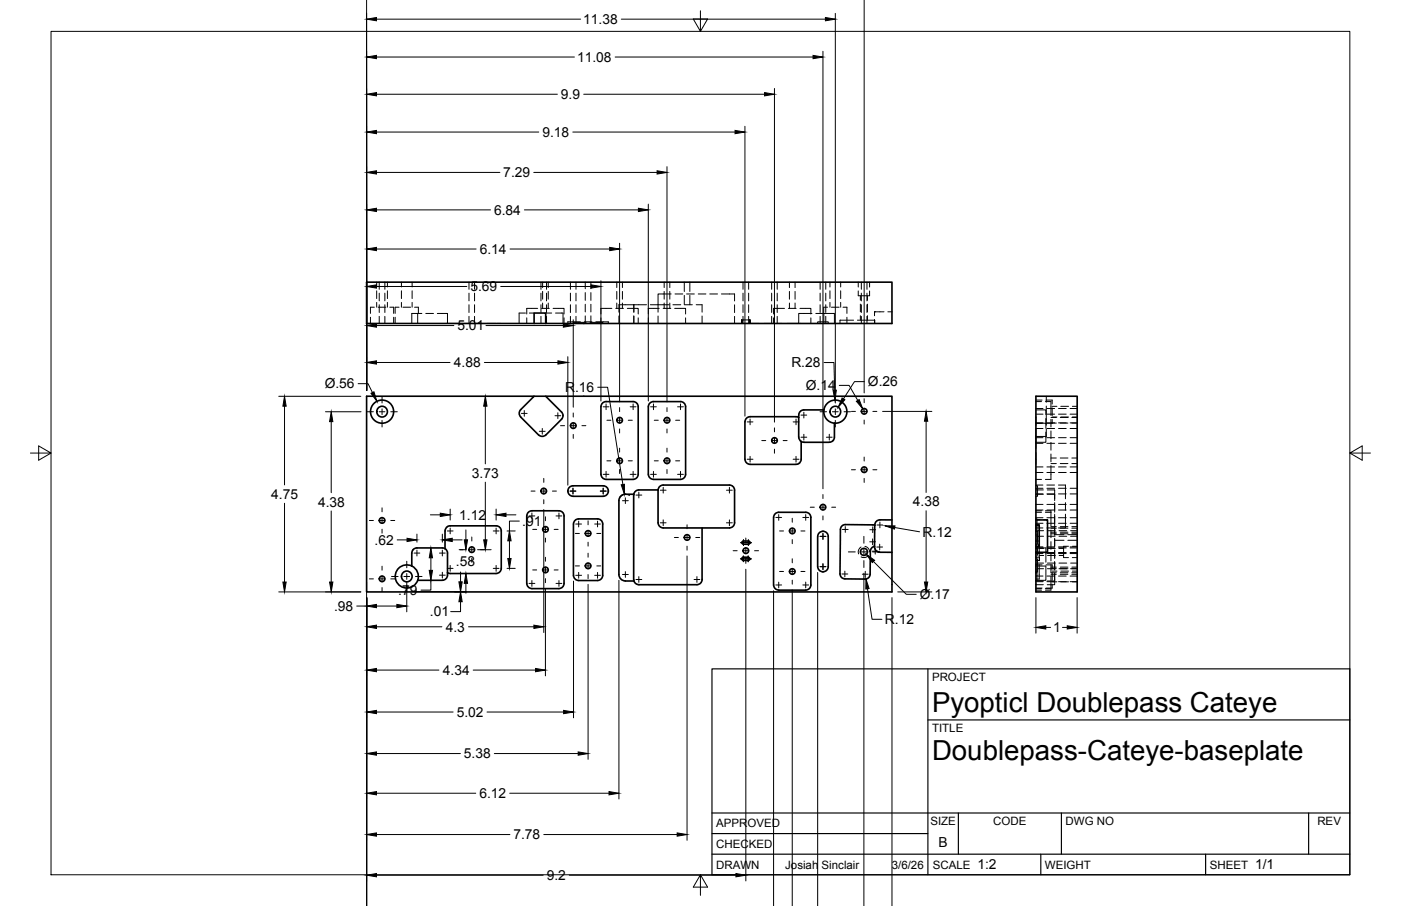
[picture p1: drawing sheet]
<svg xmlns="http://www.w3.org/2000/svg" width="432mm" height="279mm" viewBox="0 0 432 279" stroke-linecap="round" stroke-linejoin="round" font-family="sans-serif">
<!-- layer: Visible -->
<g fill="none" stroke="#000" stroke-width=".51">
<path d="M164.6 99.8v-3.3h3.6v3.3h106.7v-12.8h-161.9v12.8h55.2M164.6 122.2h110.3v38.1h-3.7a1.62 1.62 0 0 0-1.6 1.7l-.1 6.5a1.63 1.63 0 0 0 1.6 1.8M168.2 122.2l4.9 4.9a1.58 1.58 0 0 1 0 2.2l-4.8 4.8M168.2 134.1a1.61 1.61 0 0 1-2.2 0l-5.5-5.5a1.59 1.59 0 0 1 0-2.3l4.1-4.1h-51.6v60.3h161.9v-22.2M185.9 124.2l.9-.4h8.3a1.58 1.58 0 0 1 1.6 1.6v20.9a1.61 1.61 0 0 1-1.6 1.5h-8.3a1.61 1.61 0 0 1-1.6-1.5v-20.9zM200.5 124.2l.9-.4h8.3a1.58 1.58 0 0 1 1.6 1.6v20.9a1.61 1.61 0 0 1-1.6 1.5h-8.3a1.61 1.61 0 0 1-1.6-1.5v-20.9zM246.2 128.7l-.9-.2h-14.1a1.58 1.58 0 0 0-1.6 1.6v11.5a1.62 1.62 0 0 0 1.6 1.6M246.2 134.8l.2 .8 .6 .6M246.9 136.2v5.8l-.7 1-.8 .2M247 136.2l.8 .2M247.8 126.4h6.1M247.8 126.4a1.58 1.58 0 0 0-1.6 1.6v6.8"/>
<path d="M257.2 134.8a1.58 1.58 0 0 1-1.6 1.6h-7.8M257.2 130.5v4.3M163 157.8l.9-.3h8.4a1.58 1.58 0 0 1 1.5 1.6v20.8a1.61 1.61 0 0 1-1.5 1.6h-8.4a1.61 1.61 0 0 1-1.6-1.6l.1-20.8zM175 151.4v.1M175 151.4a1.58 1.58 0 0 1 1.6-1.6h9.3a1.62 1.62 0 0 1 1.6 1.6 1.62 1.62 0 0 1-1.6 1.7l-9.3-.1a1.58 1.58 0 0 1-1.6-1.5M192.7 152.4h2.6M192.8 152.4a2 2 0 0 0-2 2v22.8a2 2 0 0 0 2 2M195.3 152.4v26.3M202.8 151.1h-5.9a1.58 1.58 0 0 0-1.6 1.3M202.8 151.2v10M202.8 151.2v-.1a1.58 1.58 0 0 1 1.6-1.5h20.4a1.58 1.58 0 0 1 1.6 1.6v10a1.58 1.58 0 0 1-1.6 1.6h-8.4v15.9M231.2 143.2h14.1"/>
<path d="M238.4 159.6v20.8M238.4 159.6a1.58 1.58 0 0 1 1.6-1.6h8.3a1.58 1.58 0 0 1 1.6 1.6v20.8a1.58 1.58 0 0 1-1.6 1.6h-8.3a1.62 1.62 0 0 1-1.6-1.6M126.9 170.6v4M128.7 179h7.6M136.3 169h-7.8a1.58 1.58 0 0 0-1.6 1.6M136.3 169l.9 .2M137.2 169.2l.5 .6 .2 .8M137.9 170.6v6.8a1.58 1.58 0 0 1-1.6 1.5M137.9 176.6l.9 .2 14.1 .1M152.9 162.2l-14.7 .1-.6 .3-.4 .7v5.9M152.9 162.2a1.58 1.58 0 0 1 1.6 1.5v11.6a1.58 1.58 0 0 1-1.6 1.5M178.3 160h5.9a1.58 1.58 0 0 1 1.6 1.6v15.8a1.58 1.58 0 0 1-1.6 1.6h-5.9"/>
<path d="M178.3 160a1.61 1.61 0 0 0-1.6 1.6l.1 15.8a1.58 1.58 0 0 0 1.5 1.6M192.7 179.2h2.7M195.3 178.7l.1 .5M202.8 161.2a1.58 1.58 0 0 0 1.6 1.6h12M216.4 178.7a1.58 1.58 0 0 1-1.6 1.6h-17.9l-1.1-.4-.4-.7M228.6 167.3h.1M229.1 171.8l1.5 .1a.5 .5 0 0 1 .5 .5 .5 .5 0 0 1-.5 .4h-1.5a.51 .51 0 0 1-.5-.5 .51 .51 0 0 1 .5-.5M230.7 166.9l-1.5-.1a.5 .5 0 0 0-.5 .5 .5 .5 0 0 0 .5 .5l1.5 .1M230.7 166.8a.5 .5 0 0 1 .5 .5 .5 .5 0 0 1-.5 .5M253.6 176.3h.1M253.6 176.3a1.61 1.61 0 0 1-1.6-1.5v-9.4a1.62 1.62 0 0 1 1.7-1.5 1.62 1.62 0 0 1 1.6 1.5v9.4a1.58 1.58 0 0 1-1.6 1.5M268.2 170v7.1a1.49 1.49 0 0 1-1.5 1.5"/>
<path d="M269.5 168.5l-.8 .4-.4 1.1M269.6 162l-9.1-.2a1.52 1.52 0 0 0-1.5 1.5l-.1 13.7a1.49 1.49 0 0 0 1.5 1.5l6.3 .1M271.1 170.3h3.8M319.3 160.3h3.6v10h-3.6v12.2h12.7v-60.3h-12.7v48.1M319.3 162h1v6.5h-1"/>
<circle cx="117.8" cy="126.9" r="3.6"/>
<circle cx="117.8" cy="126.9" r="1.65"/>
<circle cx="176.7" cy="131.3" r=".86"/>
<circle cx="191" cy="129.6" r=".86"/>
<circle cx="205.6" cy="129.6" r=".86"/>
<circle cx="238.7" cy="135.8" r=".86"/>
<circle cx="257.5" cy="126.9" r="3.6"/>
<circle cx="257.5" cy="126.9" r="1.65"/>
<circle cx="266.4" cy="126.8" r=".86"/>
<circle cx="167.6" cy="151.4" r=".86"/>
<circle cx="191" cy="142.1" r=".86"/>
<circle cx="205.6" cy="142.1" r=".86"/>
<circle cx="253.7" cy="156.4" r=".86"/>
<circle cx="266.4" cy="144.9" r=".86"/>
<circle cx="117.8" cy="160.5" r=".86"/>
<circle cx="117.8" cy="178.5" r=".86"/>
<circle cx="125.4" cy="177.8" r="3.6"/>
<circle cx="125.4" cy="177.8" r="1.65"/>
<circle cx="145.4" cy="169.5" r=".86"/>
<circle cx="168.1" cy="175.8" r=".86"/>
<circle cx="168.1" cy="163.2" r=".86"/>
<circle cx="181.3" cy="164.5" r=".86"/>
<circle cx="181.3" cy="174.5" r=".86"/>
<circle cx="211.8" cy="165.7" r=".86"/>
<circle cx="229.9" cy="169.8" r=".86"/>
<circle cx="244.2" cy="176.2" r=".86"/>
<circle cx="244.2" cy="163.7" r=".86"/>
<circle cx="266.3" cy="170.2" r="1.09"/>
</g>
<g fill="#000">
<circle cx="228.6" cy="172.3" r=".25"/>
<circle cx="231.1" cy="172.4" r=".25"/>
<circle cx="231.1" cy="167.4" r=".25"/>
</g>
<!-- layer: Hidden -->
<g fill="none" stroke="#000" stroke-width=".31">
<path d="M114.2 97.8v2M115.4 94.7h-1.2v1.9M116.1 87v1.5M116.1 89.7v2.4M116.1 93.3v1.4M116.6 94.7h2.3M116.9 87v2.2M116.9 90.4v2.4M116.9 94v2.4M116.9 97.6v2.2M118.6 87v2.2M118.6 90.4v2.4"/>
<path d="M118.6 94v2.4M118.6 97.6v2.2M119.4 87v1.5M119.4 89.7v2.4M119.4 93.3v1.4M120.1 94.7h1.2v1.9M121.3 97.8v2M121.8 97.8v2M123 94.7h-1.2v1.9M123.7 87v1.5M123.7 89.7v2.4M123.7 93.3v1.4"/>
<path d="M124.2 94.7h2.4M127 87v1.5M127 89.7v2.4M127 93.3v1.4M127.8 94.7h1.1v2M128.7 96.7v3.1M130 96.7h-3.1v3.1M131.2 96.7h2.4M134.8 96.7h3.1v3.1M137.2 99.8h4.4M142.9 99.8h2.3M144.5 87v2.2"/>
<path d="M144.5 90.4v2.4M144.5 94v2.4M144.5 97.6v2.2M146.3 87v2.2M146.3 90.4v2.4M146.3 94v2.4M146.3 97.6v2.2M146.4 99.8h2.4M150 99.8h4.5M161.9 96.5h-1.9v3.3M162.3 98v1.8M163.1 96.5h1.5"/>
<path d="M165.7 95.1h-3.4v1.7M166.7 87v2.2M166.7 90.4v2.4M166.7 94v2.4M166.7 97.6v2.2M166.9 95.1h2.4M167.2 87v1.7M167.2 89.9v2.4M167.2 93.5v1.6M168.2 96.5h1.8M168.4 87v2.2M168.4 90.4v2.4"/>
<path d="M168.4 94v2.4M168.4 97.6v2.2M169 87v1.7M169 89.9v2.4M169 93.5v1.6M170.5 95.1h3.3v1.7M171.2 96.5h2.3v3.3M173.8 98v1.8M175.8 87v2.2M175.8 90.4v2.4M175.8 94v2.4M175.8 97.6v2.2"/>
<path d="M177.5 87v2.2M177.5 90.4v2.4M177.5 94v2.4M177.5 97.6v2.2M178.9 99.3h-3.9v.5M180.1 99.3h2.3M180.4 87v2M180.4 90.2v2.4M180.4 93.8v2.4M180.4 97.4v2M180.7 99.4h-2.9a.66 .66 0 0 0-1.1 .4M181.8 99.4h2.9a.66 .66 0 0 1 1.1 .4"/>
<path d="M182.1 87v2M182.1 90.2v2.4M182.1 93.8v2.4M182.1 97.4v2M183.6 99.3h3.9v.5M185.2 98v1.8M188.6 95.1h-3.4v1.7M189.8 95.1h2.4M190.1 87v1.7M190.1 89.9v2.4M190.1 93.5v1.6M190.8 96.3v-2.3h4.6v2.3"/>
<path d="M190.8 97.5v2.3M191.8 87v1.7M191.8 89.9v2.4M191.8 93.5v1.6M193.3 95.1h3.4v1.7M195.3 97.5v2.3M195.4 97.5v2.3M196.7 98v1.8M199.3 94h-4v2.3M199.8 98v1.8M200.4 94h2.4M202.8 94h3.4"/>
<path d="M202.8 94v2.3M202.8 97.5v2.3M203.2 95.1h-3.4v1.7M204.4 95.1h2.4M204.7 87v1.7M204.7 89.9v2.4M204.7 93.5v1.6M206.4 87v1.7M206.4 89.9v2.4M206.4 93.5v1.6M206.9 90.7h-4.1v3.3M207.4 94h2.4"/>
<path d="M207.9 95.1h3.4v1.7M208 90.7h2.4M210.9 87v2.9M210.9 91.1v2.9M211 94h2.4M211.3 98v1.8M211.6 90.7h2.4M212.6 87v2.9M212.6 91.1v2.9M214.6 94h1.8v2.3M215.2 90.7h2.4M216.4 97.5v2.3"/>
<path d="M218.8 90.7h2.3M222.3 90.7h4.1v2.1M226.4 94v2.4M226.4 97.6v2.2M228.6 98.7v1.1zM228.6 98.7v1.1M228.6 98.7v1.1v-1.1h2.5v1.1M229 87v2.2M229 90.4v2.4M229 94v2.4M229 97.6v2.2M229.6 99.8h.1"/>
<path d="M229.6 99.8h4.5M230.7 87v2.2M230.7 90.4v2.4M230.7 94v2.4M230.7 97.6v2.2M231.1 99.8v-1.1v1.1M231.1 98.7v1.1M235.3 99.8h2.4M237.8 87v2.2M237.8 90.4v2.4M237.8 94v2.4M237.8 97.6v2.2"/>
<path d="M238.4 98v1.8M238.9 99.8h2.3M239.5 87v2.2M239.5 90.4v2.4M239.5 94v2.4M239.5 97.6v2.2M241.8 95.1h-3.4v1.7M243 95.1h2.4M243.3 87v1.7M243.3 89.9v2.4M243.3 93.5v1.6M245 87v1.7"/>
<path d="M245 89.9v2.4M245 93.5v1.6M246.2 99.8h.7M246.5 95.1h3.4v1.7M249.9 98v1.8M250.3 96.7h-4.1v3.1h-3.8M252 99.8v-.5h3.3v.5M252.8 87v2.2M252.8 90.4v2.4M252.8 94v2.4M252.8 97.6v2.2M253.9 99.8v-3.1h3.3v3.1"/>
<path d="M254.5 87v2.2M254.5 90.4v2.4M254.5 94v2.4M254.5 97.6v2.2M255.1 94.7h-1.2v2h-2.5M255.8 87v1.5M255.8 89.7v2.4M255.8 93.3v1.4M256.3 94.7h2.3M259.1 87v1.5M259.1 89.7v2.4M259.1 93.3v1.4"/>
<path d="M259.8 94.7h1.2v1.9M261 97.8v2M263.1 98.7h-4.2v1.1M264.3 98.7h5.3v1.1M264.5 89.7v1.5h3.5v-1.5M264.5 87v1.5M265.2 91.2v1.4M265.2 93.8v2.4M265.2 97.4v1.3M265.5 87v2.2M265.5 90.4v2.4M265.5 94v2.4"/>
<path d="M265.5 97.6v2.2M267.2 87v2.2M267.2 90.4v2.4M267.2 94v2.4M267.2 97.6v2.2M267.4 91.2v1.4M267.4 93.8v2.4M267.4 97.4v1.3M268 87v1.5M269.5 96.2h3M269.5 96.2h.1M269.5 96.2v1.2"/>
<path d="M269.5 98.6v1.2M273.6 96.2h1.3M319.3 139.5v3.7M319.3 126.4h3v1.5M319.3 128.5v2.7M319.3 132.4v5.9M319.3 123.8h1.7M319.3 130.4h2.2M319.3 132.1h2.2M319.3 123.4h1.9M319.3 126h2.2M319.3 127.7h2.2"/>
<path d="M319.3 135h2.2M319.3 136.7h2.2M321.2 130.5h-1.9h3v1.6M322.2 123.8h1.7v4.3M322.3 133.3v3.1h-3M322.3 129.1v1.4M322.4 123.4h1.9v1.2M322.5 125.2v5.9M322.5 132.3v2.3h-3.2M322.5 122.2v1.8M322.7 130.4h2.3M322.7 132.1h2.3"/>
<path d="M322.7 126h2.3M322.7 127.7h2.3M322.7 135h2.3M322.7 136.7h2.3M323.9 129.3v2.4M323.9 132.9v2.4M323.9 136.4v2.4M323.9 128.7h1.7M323.9 130.5h1.7M324.3 125.8v2.3M324.3 129.3v1.2h-1.9M324.3 125.3h1.5"/>
<path d="M324.3 128.6h1.5M326.2 130.4h2.4M326.2 132.1h2.4M326.2 126h2.4M326.2 127.7h2.4M326.2 135h2.4M326.2 136.7h2.4M326.8 128.7h2.3M326.8 130.5h2.3M326.9 125.3h2.4M326.9 128.6h2.4M329.8 130.4h2.2"/>
<path d="M329.8 132.1h2.2M329.8 126h2.2M329.8 127.7h2.2M329.8 135h2.2M329.8 136.7h2.2M330.3 128.7h1.7M330.3 130.5h1.7M330.5 125.3h1.5M330.5 128.6h1.5M319.3 149.8h.5v3.3h-.5M319.3 157.5h1.7M319.3 158h1.7"/>
<path d="M319.3 151.1h2.3M319.3 149.6h2.1M319.3 152.4h2.3M319.3 147.8h1.7M319.3 159.7h2.2M319.3 155.6h2.2M319.3 157.3h2.2M319.3 150.6h2.2M319.3 152.3h2.2M319.3 144h2.2M319.3 145.7h2.2M322.2 157.5h1.7v.5"/>
<path d="M322.2 158h1.7M322.6 149.6h2.4M322.7 159.7h2.3M322.7 155.6h2.3M322.7 157.3h2.3M322.7 150.6h2.3M322.7 152.3h2.3M322.7 144h2.3M322.7 145.7h2.3M322.8 151.1h2.3v3.3M322.8 152.4h2.3M323.9 158v4.2"/>
<path d="M323.9 143.6v4.2h-1.7M323.9 140v2.4M323.9 141.2h1.7M323.9 143h1.7M325.1 158.6v4.2M325.1 155v2.9M325.1 159.2v2.3M326.2 149.6h2.2v4.2M326.2 159.7h2.4M326.2 155.6h2.4M326.2 157.3h2.4M326.2 150.6h2.4"/>
<path d="M326.2 152.3h2.4M326.2 144h2.4M326.2 145.7h2.4M326.8 141.2h2.3M326.8 143h2.3M328.4 158.6v4.2h-2.2M328.4 155v2.4M329.8 159.7h2.2M329.8 155.6h2.2M329.8 157.3h2.2M329.8 150.6h2.2M329.8 152.3h2.2"/>
<path d="M329.8 144h2.2M329.8 145.7h2.2M330.3 141.2h1.7M330.3 143h1.7M265.4 168.7a1.73 1.73 0 0 0-.8 2.1M266.6 168.5a1.74 1.74 0 0 1 1.4 1.7M267.6 171.3a1.71 1.71 0 0 1-2.2 .4M319.3 161.8h1v.2M319.3 174.6h3v4.4h-3h.3v-3.5M319.3 176.6h.1M319.3 173.7v3.2M319.3 162.2v3.2"/>
<path d="M319.3 160a.64 .64 0 0 1 .3 1.1v2.5M319.3 171.8h1.1v1h-1.1M319.3 166.8h1.1v1.1h-1.1M319.3 163.9h.5v3.8M319.3 169h3v4.4M319.3 169.2h.1M319.3 166.5v2.4M319.3 170.1v2.4M319.3 162.8h2.1M319.3 179.2h2.3M319.3 160.3h1.2M319.3 177.7h2.2"/>
<path d="M319.3 179.4h2.2M319.3 174.2h1.9M319.3 161.4h2.2M319.3 170.7h2.2M319.3 168.7h2.2M319.3 170.4h2.2M319.6 164.8v2.3M319.6 168.3v2.4M319.6 171.9v2.4M319.6 173.7h2M319.6 175.4h2M319.6 163.7h2"/>
<path d="M319.6 165.4h2M319.8 172.5v3.8h-.5M319.8 168.9v2.4M320.3 174.1v4.5h-1M320.3 168.5v4.5M320.3 171.3h1.4M320.3 169.1h1.4M321.7 160.3h1.2M322.4 174.2h1.9v1.2M322.6 162.8h2.4M322.7 169h2.3M322.7 177.7h2.3"/>
<path d="M322.7 179.4h2.3M322.7 161.4h2.3M322.7 170.7h2.3M322.7 168.7h2.3M322.7 170.4h2.3M322.8 173.7h2.4M322.8 175.4h2.8M322.8 163.7h2.4M322.8 165.4h2.4M322.9 160.3h.1M322.9 171.3h2.3M322.9 169.1h2.3"/>
<path d="M323.9 177.7v4.3h-1.7M323.9 163.4v2.4M323.9 167v2.4M323.9 170.6v2.4M323.9 174.2v2.4M323.9 174.9h1.7M323.9 176.6h1.7M323.9 162.4h1.7M323.9 164.1h1.7M323.9 177.1h1.7M323.9 162.9h1.7M323.9 164.6h1.7"/>
<path d="M324.3 176.6v2.4M324.3 176.1h1.5M324.3 179.4h1.5M325.1 176.7v3.6h-2.3M325.1 177v2.2h-2.3M325.1 162.7v2.4M325.1 166v2.7M325.1 169.6v2.7M325.1 173.1v2.7M325.1 164.9h2.8M325.1 166.6h2.8M326.2 169h2.4"/>
<path d="M326.2 177.7h2.4M326.2 179.4h2.4M326.2 161.4h2.4M326.2 170.7h2.4M326.2 168.7h2.4M326.2 170.4h2.4M326.4 173.7h2.4M326.4 175.4h2.7M326.4 163.7h2.4M326.4 165.4h2.4M326.4 171.3h1.4M326.4 169.1h1.4"/>
<path d="M326.8 174.9h2.3M326.8 176.6h2.3M326.8 162.4h2.3M326.8 164.1h2.3M326.8 177.1h2.3M326.8 162.9h2.3M326.8 164.6h2.3M326.9 176.1h2.4M326.9 179.4h2.4M329.1 164.9h2.9M329.1 166.6h2.9M329.3 168.5h-1.5v3.5h1.5"/>
<path d="M329.8 169h2.2M329.8 177.7h2.2M329.8 179.4h2.2M329.8 161.4h2.2M329.8 170.7h2.2M329.8 168.7h2.2M329.8 170.4h2.2M330 173.7h2M330 175.4h2M330 163.7h2M330 165.4h2M330.3 174.9h1.7"/>
<path d="M330.3 176.6h1.7M330.3 162.4h1.7M330.3 164.1h1.7M330.3 177.1h1.7M330.3 162.9h1.7M330.3 164.6h1.7M330.5 172h1.5M330.5 168.5h1.5M330.5 176.1h1.5M330.5 179.4h1.5M319.3 181.5h1.7M319.3 182h1.7"/>
<path d="M319.3 180.3h2.3M319.3 181.4h1.9M322.2 181.5h1.7M324.3 180.1v1.3h-1.9"/>
</g>
<!-- layer: Border -->
<path d="M15.7 9.7h400.3v260.1h-400.3zM215.9 3.3v6.4l-2.2-3.8h4.4l-2.2 3.8M9.4 139.7h6.3l-3.8-2.2v4.4l3.8-2.2M416 139.7l3.8 2.2v-4.4l-3.8 2.2h6.4M215.9 269.8l2.2 3.8h-4.4l2.2-3.8v6.3" fill="none" stroke="#000" stroke-width=".31"/>
<!-- layer: Titleblock -->
<path d="M219.4 206.3h196.6v63.5h-196.6zM286 206.3v63.5M286 222h130M219.4 257.1h66.6M219.4 250.7h196.6M295.4 250.7v12.7M327.1 250.7v12.7M403.3 250.7v12.7M219.4 263.4h196.6M320.8 263.4v6.4M371.6 263.4v6.4" fill="none" stroke="#000" stroke-width=".36"/>
<!-- layer: Smart Centers -->
<g fill="none" stroke="#000" stroke-width=".31">
<path d="M113.1 127h2M116.9 127h1.7M117.8 122.3v2M117.8 126.1v1.8M117.8 129.6v2.1M120.4 127h2M160.7 127.5h1.8M161.6 126.6v1.8M166.2 133h1.8M167.1 132.1v1.8M171 128.2h1.8M171.9 127.3v1.8"/>
<path d="M172.8 131.3h1.2M175.8 131.3h1.8M176.7 127.4v1.2M176.7 130.4v1.8M176.7 134v1.2M179.3 131.3h1.3M185.9 125.5h1.8M186.8 124.6v1.7M187 129.6h1.3M190.1 129.6h1.8M191 125.7v1.2M191 128.7v1.8"/>
<path d="M191 132.3v1.2M191 138.2v1.2M193.6 129.6h1.3M194.2 125.5h1.8M195.1 124.6v1.7M200.5 125.5h1.8M201.4 124.6v1.7M201.7 129.6h1.2M204.7 129.6h1.8M205.6 125.7v1.2M205.6 128.7v1.8M205.6 132.3v1.2"/>
<path d="M205.6 138.2v1.2M208.2 129.6h1.3M208.8 125.5h1.8M209.7 124.6v1.7M230.3 130.1h1.8M231.2 129.2v1.8M234.8 135.9h1.2M237.8 135.9h1.8M238.7 132v1.2M238.7 135v1.8M238.7 138.5v1.3M241.4 135.9h1.2"/>
<path d="M244.5 130.1h1.8M245.3 129.2v1.8M246.9 128h1.7M246.9 134.8h1.7M247.8 127.1v1.8M247.8 133.9v1.8M252.8 127h2M254.7 134.8h1.8M255.6 133.9v1.8M256.6 127h1.7M257.5 122.3v2M257.5 126.1v1.8"/>
<path d="M257.5 129.6v2.1M260.1 127h2M262.4 126.9h1.3M265.5 126.9h1.7M266.3 123v1.2M266.3 126v1.8M266.3 129.5v1.3M269 126.9h1.3M117.8 156.6v1.2M117.8 159.6v1.8M163 159.1h1.8M163.7 151.4h1.2"/>
<path d="M163.9 158.2v1.8M166.7 151.4h1.8M167.6 147.5v1.3M167.6 150.6v1.7M167.6 154.1v1.3M168.1 159.4v1.2M170.3 151.4h1.2M171.4 159.1h1.8M172.3 158.2v1.8M175.7 151.5h1.8M175.7 151.4h1.8M176.6 150.5v1.9"/>
<path d="M185 151.5h1.8M185 151.4h1.8M185.9 150.5v1.9M185.9 146.3h1.8M186.8 145.4v1.8M187 142.1h1.3M190.1 142.1h1.8M191 141.2v1.8M191 144.8v1.2M191.9 154.4h1.8M192.7 153.5v1.8M193.6 142.1h1.3"/>
<path d="M194.2 146.3h1.8M195.1 145.4v1.8M196 152.7h1.8M196.9 151.8v1.8M200.5 146.3h1.8M201.4 145.4v1.8M201.7 142.1h1.2M203.5 151.2h1.8M204.4 150.3v1.8M204.7 142.1h1.8M205.6 141.2v1.8M205.6 144.8v1.2"/>
<path d="M208.2 142.1h1.3M208.8 146.3h1.8M209.7 145.4v1.8M223.9 151.2h1.8M224.8 150.3v1.8M230.3 141.6h1.8M231.2 140.7v1.8M239.1 159.6h1.8M240 158.7v1.8M244.2 159.8v1.3M244.5 141.6h1.8M245.3 140.7v1.8"/>
<path d="M247.4 159.6h1.8M248.3 158.7v1.8M249.7 156.4h1.3M252.8 156.4h1.7M253.6 152.5v1.3M253.6 155.5v1.8M253.6 159.1v1.2M256.3 156.4h1.3M262.4 144.9h1.3M265.5 144.9h1.7M266.3 140.9v1.3M266.3 144v1.8"/>
<path d="M266.3 147.5v1.3M269 144.9h1.3M113.8 178.5h1.3M113.8 160.5h1.3M116.9 178.5h1.7M116.9 160.5h1.7M117.8 163.2v1.2M117.8 174.6v1.2M117.8 177.6v1.8M120.4 178.5h1.3M120.4 160.5h1.3M120.7 177.8h2"/>
<path d="M124.5 177.8h1.8M125.4 173.1v2M125.4 176.9v1.8M127.6 170.6h1.8M128.1 177.8h2M128.5 169.7v1.8M135.4 170.6h1.8M135.4 177.4h1.8M136.3 169.7v1.8M136.3 176.5v1.8M137.9 163.7h1.7M137.9 175.3h1.7"/>
<path d="M138.7 162.9v1.7M138.7 174.4v1.8M141.5 169.5h1.2M144.5 169.5h1.8M145.4 165.6v1.2M145.4 168.6v1.8M145.4 172.2v1.2M148.1 169.5h1.2M152 163.7h1.8M152 175.3h1.8M152.9 162.9v1.7M152.9 174.4v1.8"/>
<path d="M163 179.9h1.8M163.9 179v1.8M164.2 175.8h1.2M164.2 163.3h1.2M167.2 175.8h1.8M167.2 163.3h1.8M168.1 162.4v1.7M168.1 165.9v1.3M168.1 171.9v1.2M168.1 174.9v1.8M168.1 178.4v1.3M170.8 175.8h1.2"/>
<path d="M170.8 163.3h1.2M171.4 179.9h1.8M172.3 179v1.8M177.3 174.5h1.3M177.3 164.5h1.3M177.4 161.6h1.8M177.4 177.4h1.8M178.4 160.7v1.8M178.4 176.5v1.8M180.4 174.5h1.7M180.4 164.5h1.7M181.3 160.6v1.2"/>
<path d="M181.3 163.6v1.8M181.3 167.2v1.2M181.3 170.6v1.2M181.3 173.6v1.8M181.3 177.2v1.2M183.3 161.6h1.8M183.3 177.4h1.8M183.9 174.5h1.3M183.9 164.5h1.3M184.2 160.7v1.8M184.2 176.5v1.8M191.9 177.2h1.8"/>
<path d="M192.7 176.3v1.8M196 178.7h1.8M196.9 177.8v1.8M203.5 161.2h1.8M204.4 160.3v1.8M207.9 165.8h1.2M210.9 165.8h1.8M211.8 161.8v1.3M211.8 164.9v1.7M211.8 168.4v1.3M213.9 178.7h1.8M214.4 165.8h1.3"/>
<path d="M214.8 177.8v1.8M223.9 161.2h1.8M224.8 160.3v1.8M226 169.8h1.2M228.2 172.3h3.3M228.3 167.3h3.2M229 169.8h1.8M229.1 171.5v1.7M229.2 166.4v1.8M229.9 165.9v1.3M229.9 169v1.7M229.9 172.5v1.3"/>
<path d="M230.6 171.5v1.7M230.7 166.5v1.7M232.6 169.8h1.2M240 179.5v1.8M240.3 176.2h1.2M240.3 163.7h1.2M243.3 176.2h1.8M243.3 163.7h1.8M244.2 162.9v1.7M244.2 166.4v1.3M244.2 172.3v1.3M244.2 175.3v1.8"/>
<path d="M244.2 178.9v1.2M246.8 176.2h1.3M246.8 163.7h1.3M248.3 179.5v1.8M252.7 165.4h1.9M252.7 174.8h1.9M253.6 164.5v1.8M253.6 173.9v1.7M253.7 164.5v1.8M253.7 173.9v1.7M259.5 177h1.8M259.6 163.3h1.8"/>
<path d="M260.4 176.1v1.8M260.5 162.4v1.8M261.5 170.2h2.1M265.4 170.2h1.8M265.8 177.1h1.8M266.3 165.4v2.1M266.3 169.3v1.8M266.3 172.9v2.1M266.7 176.2v1.8M268.1 167.1h1.7M268.1 163.4h1.8M268.9 170h1.7"/>
<path d="M268.9 170.2h2.2M268.9 166.2v1.8M269 162.5v1.8M269.7 169.1v1.8M270.2 168.7h1.8M270.3 161.9h1.8M271.1 167.8v1.8M271.2 161v1.8M117.8 181.2v1.2M125.4 180.4v2.1M239.1 180.4h1.8M247.4 180.4h1.8"/>
</g>
<!-- layer: FD_Dimensions -->
<g fill="none" stroke="#000" stroke-width=".31">
<path d="M113 0v120.4M116 5.9h62.9M116 17.6h61M189.6 17.6h61M191.5 5.9h62.9M253.6 15.8v134.9M257.5 4.1v116.4M266.3 0v121.2M116 29.1h55.8M179.9 29.1h55.7M229.6 38.9v89.4M238.7 27.3v102.9"/>
<path d="M116 40.7h50.1M116 53.2h38.1M164.5 53.2h38M176.5 40.7h50M205.6 51.4v72.5M116 64.7h35.2M116 76.8h30.7M157.2 76.8h30.7M161.6 64.7h35.2M191 75v48.9M199.8 62.9v60.8M116 88.3h27.9"/>
<path d="M154.3 88.3h27.9M176.7 98.6v27M185.2 86.6v37.1M110.4 118.3h3l1.4 2.8M116 100.4h23.9M116 111.8h22.7M149.3 111.8h22.7M149.8 100.4h23.8M175 110v39.6M184.2 119.4h3.1l4.7 30M254 111.8h3l.3 8.6M258.7 118.9h3l2.7 4.6"/>
<path d="M266.4 117.7h-3l-3.4 5.3M85.9 122.2h25.3M87.7 125.3v24.2M100.3 127h11M102.1 130v21.9M149.6 125.3v17.7M272 126.9h15.2M285.4 129.9v22M87.7 155.2v24.3M102.1 157.6v21.9M132.7 158.8h3M138.7 157v3.4"/>
<path d="M149.6 148.7v17.8M152.9 157v3.4M156 158.8h3M167.6 157.1v38M194 152.8a2 2 0 0 0-3 .6M285.4 157.5v22M113 179.6v99.8M122.4 166.5h3.1M125.4 179.6v9.1M128.5 164.7v2.5M132.8 178.9v3.1h-3M132.8 172v3.9"/>
<path d="M136.3 164.7v2.5M139.4 166.5h3M141.8 169.5h1.8M141.9 176.4v3M143.6 163.4v3.1M143.6 179.9v3M147.2 169.5h4.2M156.3 175.3h2.5M156.3 163.7h2.5M157 166.8v5.4M160.1 160.7h-3.1v3M176.8 179.2v42.2"/>
<path d="M190.8 178.9v67.5M211.8 171.5v87.6M229.9 175.5v96.2M252 176.5v102.9M266.3 176.8v102.6M269.2 173.1l10.1 10.2h3.1M275.8 162.7l7.6 1.3M85.9 182.5h25.3M109.9 186.9h3.1M116 193.3h20.2M116 186.9h6.3M127.1 182.5h16.6"/>
<path d="M140.2 182.5h3.4M141.9 185.6v3h-3M144.4 193.3h20.1M168.1 181.5v26.9M181.3 180.2v54M238.4 182.2v97.2M244.2 181.9v97.5M267.4 181.6l1.4 9.4h3M274.9 184.3v95.1M276.7 182.5h10.5M319.3 184.3v11M322.3 193.5h1.5"/>
<path d="M327.5 193.5h1.4M332 184.3v11M116 219.6h23.7M116 206.7h19.3M145.8 206.7h19.3M150.1 219.6h23.6M116 232.4h25.9M152.4 232.4h25.8M116 257.4h41.2M116 244.6h30.6M157.1 244.6h30.6M167.6 257.4h41.1"/>
<path d="M116 269.9h51.4M175.5 269.9h51.3"/>
</g>
<g fill="#000" stroke="#000" stroke-width=".31">
<path d="M113 5.9l3-.5v1zM113 17.6l3-.5v1zM250.6 17.1l3 .5-3 .5zM254.4 5.4l3.1 .5-3.1 .5zM113 29.1l3-.5v1zM235.6 28.6l3.1 .5-3.1 .5zM113 40.7l3-.5v1zM113 53.2l3-.5v1zM202.5 52.7l3.1 .5-3.1 .5zM226.5 40.2l3.1 .5-3.1 .5zM113 64.7l3-.5v1zM113 76.8l3-.5v1z"/>
<path d="M187.9 76.3l3.1 .5-3.1 .5zM196.8 64.2l3 .5-3 .5zM113 88.3l3-.5v1.1zM113 100.4l3-.5v1zM173.6 99.9l3.1 .5-3.1 .5zM182.2 87.8l3 .5-3 .6zM113 111.8l3-.5v1zM172 111.3l3 .5-3 .5zM87.7 122.2l.5 3.1h-1zM102.1 127l.5 3h-1zM114.3 121.3l1-.5 .9 3zM149.6 122.2l.5 3.1h-1z"/>
<path d="M256.8 120.4l1-.1-.5 3.1zM259.5 122.7l.9 .6-2.1 2.3zM263.9 123.7l.9-.5 1.1 2.9zM285.4 126.9l.5 3h-1zM135.7 158.3l3 .5-3 .5zM152.9 158.8l3.1-.5v1zM191.5 149.5l1-.1-.1 3zM87.2 179.5h1l-.5 3zM101.6 179.5h1l-.5 3zM125.5 166l3 .5-3 .5zM132.8 169l.5 3h-1zM132.3 175.9h1l-.5 3z"/>
<path d="M136.3 166.5l3.1-.5v1zM141.4 179.4h1.1l-.6 3.1zM143.1 166.5h1l-.5 3zM143.6 176.8l.5 3.1h-1zM149.1 166.5h1l-.5 3zM156.5 172.2h1l-.5 3.1zM157 163.7l.5 3.1h-1zM267 171l2.6 1.8-.8 .7zM272.8 162.2h3l-.1 1zM284.9 179.5h1l-.5 3zM113 193.3l3-.5v1zM113 186.9l3-.5v1z"/>
<path d="M122.3 186.4l3.1 .5-3.1 .5zM141.9 182.5l.6 3.1h-1.1zM164.5 192.8l3.1 .5-3.1 .5zM266.9 178.6l1 2.9-1.1 .2zM319.3 193.5l3-.5v1zM328.9 193l3.1 .5-3.1 .5zM113 219.6l3-.5v1zM113 206.7l3-.6v1.1zM165.1 206.1l3 .6-3 .5zM173.7 219.1l3.1 .5-3.1 .5zM113 232.4l3-.5v1zM178.2 231.9l3.1 .5-3.1 .5z"/>
<path d="M113 257.4l3-.5v1zM113 244.6l3-.5v1zM187.7 244.1l3.1 .5-3.1 .5zM208.7 256.9l3.1 .5-3.1 .5zM113 269.9l3-.5v1zM226.8 269.4l3.1 .5-3.1 .5z"/>
</g>
<g font-size="8.5">
<text x="287.3" y="219.5">Pyopticl Doublepass Cateye</text>
<text x="287.3" y="234.5">Doublepass-Cateye-baseplate</text>
</g>
<g font-size="4.3">
<text x="179.7" y="7.4">11.38</text>
<text x="177.9" y="19.1">11.08</text>
<text x="172.9" y="30.6">9.9</text>
<text x="167.2" y="42.2">9.18</text>
<text x="155.1" y="54.7">7.29</text>
<text x="152.3" y="66.2">6.84</text>
<text x="147.8" y="78.3">6.14</text>
<text x="145" y="89.9">5.69</text>
<text x="141" y="101.9">5.01</text>
<text x="139.9" y="113.3">4.88</text>
<text x="243.9" y="113.3">R.28</text>
<text x="100.1" y="119.8">Ø.56</text>
<text x="267.5" y="119.1">Ø.26</text>
<text x="174.2" y="120.9">R.16</text>
<text x="248.3" y="120.3">Ø.14</text>
<text x="145.4" y="147.4">3.73</text>
<text x="83.6" y="153.9">4.75</text>
<text x="98" y="156.3">4.38</text>
<text x="141.6" y="160.3">1.12</text>
<text x="281.3" y="156.2">4.38</text>
<text x="115.4" y="168">.62</text>
<text x="161" y="162.2">.91</text>
<text x="284.4" y="165.5">R.12</text>
<text x="140.5" y="174.7">.58</text>
<text x="122.7" y="183.5">.79</text>
<text x="283.5" y="184.7">Ø.17</text>
<text x="103" y="188.4">.98</text>
<text x="132.5" y="190.1">.01</text>
<text x="137.4" y="194.8">4.3</text>
<text x="272.8" y="192.5">R.12</text>
<text x="324.6" y="195">1</text>
<text x="136.5" y="208.2">4.34</text>
<text x="140.8" y="221.1">5.02</text>
<text x="143" y="233.9">5.38</text>
<text x="147.8" y="246.1">6.12</text>
<text x="158.2" y="258.9">7.78</text>
<text x="289.3" y="261.2">B</text>
<text x="301.2" y="268.1">1:2</text>
<text x="386.8" y="268.1">1/1</text>
<text x="168.5" y="271.4">9.2</text>
</g>
<g font-size="3.5">
<text x="287.3" y="210.1">PROJECT</text>
<text x="287.3" y="225.8">TITLE</text>
<text x="220.7" y="255.2">APPROVED</text>
<text x="286.7" y="254.5">SIZE</text>
<text x="306.1" y="254.5">CODE</text>
<text x="328.4" y="254.5">DWG NO</text>
<text x="406" y="254.5">REV</text>
<text x="220.7" y="261.5">CHECKED</text>
<text x="220.7" y="267.9">DRAWN</text>
<text x="242" y="267.9">Josiah Sinclair</text>
<text x="274.8" y="267.9">3/6/26</text>
<text x="287.5" y="267.9">SCALE</text>
<text x="322.1" y="267.9">WEIGHT</text>
<text x="372.9" y="267.9">SHEET</text>
</g>
</svg>
